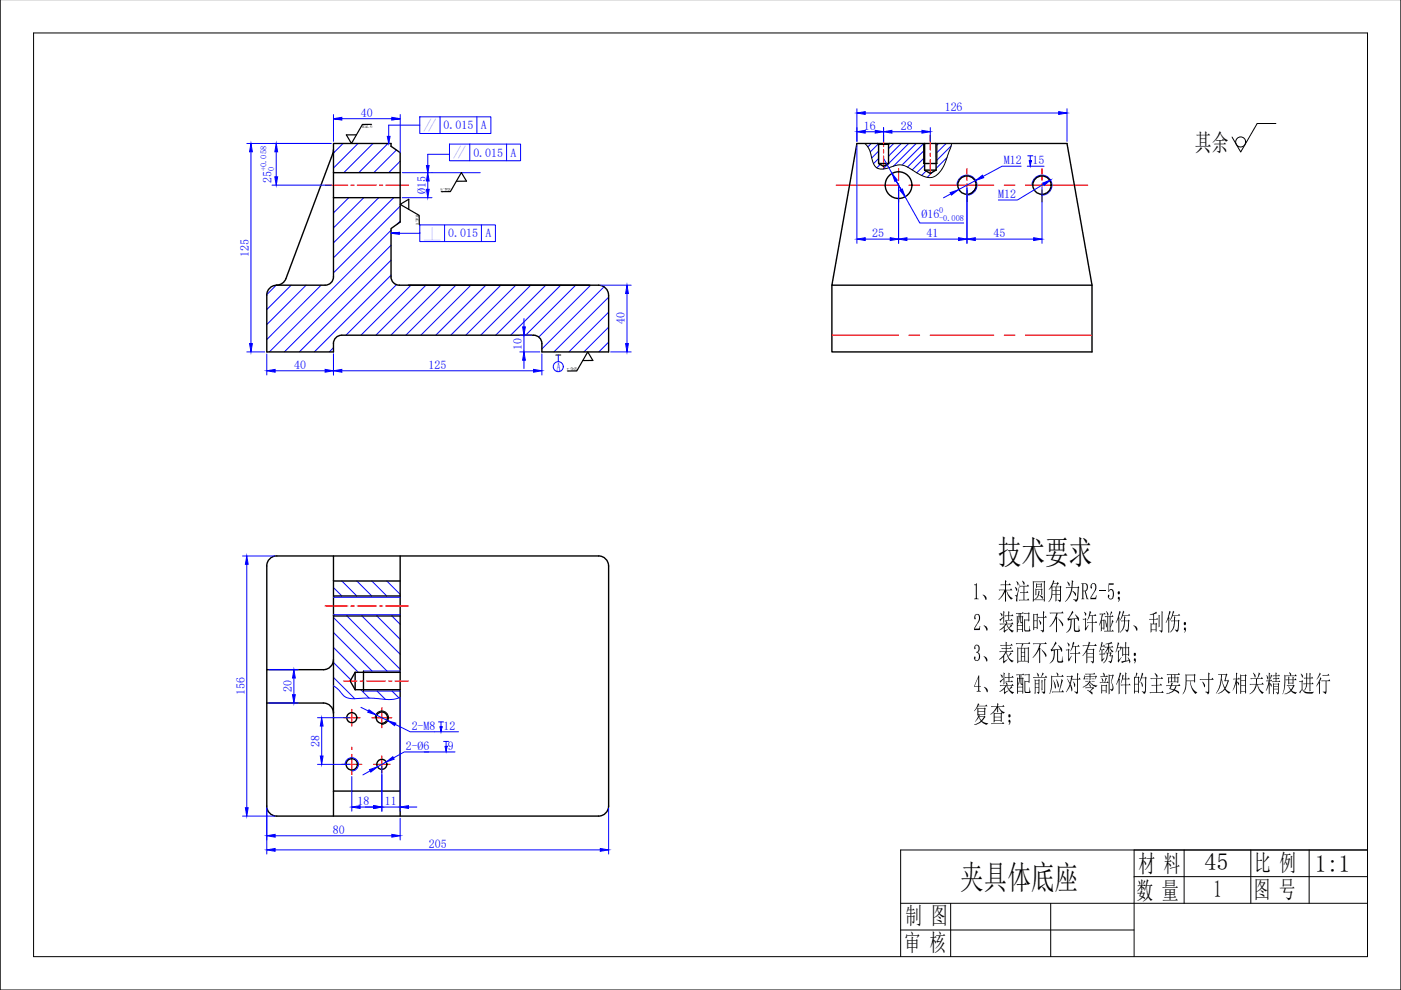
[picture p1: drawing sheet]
<svg xmlns="http://www.w3.org/2000/svg" width="297mm" height="210mm" viewBox="0 0 297 210" stroke-linecap="round" stroke-linejoin="round" font-family="sans-serif">
<g fill="none" stroke="#f00" stroke-width=".25">
<path d="M68.9 39.3h4.8M74.4 39.3h.7M75.8 39.3h4M80.5 39.3h.6M81.8 39.3h4.8M177.3 39.3h13.2M187.3 28.7v2.4M187.3 31.8v.6M187.3 33.1v2.4M190.5 35.7v2.6M190.5 38.9v.7M192.7 39.3h2.3"/>
<path d="M197.2 39.3h13.5M197.2 28.7v3.1M197.2 32.5v.6M197.2 33.8v3.2M205 35.7v2.6M205 38.9v.7M212.9 39.3h2.3M217.4 39.3h13.2M220.9 35.7v2.6M220.9 38.9v.7M190.5 40.3v2.5M205 40.3v2.5"/>
<path d="M220.9 40.3v2.5M176.4 71.1h14.1M192.7 71.1h2.3M197.2 71.1h13.5M212.9 71.1h2.3M217.4 71.1h14.1M68.9 128.5h4.8M74.4 128.5h.7M75.8 128.5h4M80.5 128.5h.6M81.8 128.5h4.8M72.8 152.2h3.6"/>
<path d="M72.8 144.4h2.9M74.6 150.4v3.5M74.6 158.4v.5M74.6 159.9v4.3M76.4 144.4h.6M77.7 144.4h4M78.8 152.2h4.3M81 150.1v4.2M82.4 144.4h.7M83.8 144.4h2.8M72.5 162.1h4.2M79.2 162.1h3.5"/>
<path d="M81 160.3v3.5"/>
</g>
<g fill="none" stroke="#00f" stroke-width=".21">
<path d="M52.3 30.4h18M53.2 32.2v40.6M57.7 39.3h12.6M58.6 32.2v5.3M70.7 24.3v5.7M72.5 25.2h10.6M72.7 30.4l-2 2.1M75.9 30.4l-5.2 5.2M79.1 30.4l-6.2 6.2M82.3 30.4l-6.2 6.2M84 31.8l-4.8 4.8M84.8 34.2l-2.4 2.4"/>
<path d="M84.9 24.3v8.1M85.3 36.6h16.5M89 26.5h.1M89 24.8h4.3v3.5h-4.3zM89 26.5h-6.6v3.9M90.7 38.4v1.7M93.3 24.8h10.8v3.5h-10.8M95.3 32.3h.1M95.3 30.5h4.3v3.6h-4.3zM95.3 32.7h-4.6v3.9M99.6 30.5h10.8v3.6h-10.8M101.1 24.8v3.5"/>
<path d="M107.4 30.5v3.6M181.7 23.1v6.9M181.7 30.9v20.7M183.4 24h41.1M183.4 27.9h2.2M184.7 30.4l-.7 .8M186.2 30.5l-1.7 1.7M186.3 32l-1.5 1.5M186.3 33.6l-1.1 1.1M186.6 34.9l-.7 .7M187.3 27.1v2.9M187.4 33.7l7.6 13.6h9.3"/>
<path d="M189.1 27.9h6.4M189.5 30.4l-1.1 1.1M190 38.3l.9 1.6M190.5 39.7v11.9M191.1 30.4l-2.7 2.7M192.7 30.4l-5.5 5.4M194.2 30.4l-4.8 4.8M195.8 32l-3.4 3.4M195.8 33.6l-2.4 2.4M195.8 30.4l-4.5 4.6M196 35l-1.6 1.6M196.3 36.3l-.9 .9"/>
<path d="M197.2 27.1v2.9M197.7 36.5l-1.1 1.1M199 30.4l-.4 .4M200.6 30.4l-2 2M200.8 33.4l-2.3 2.3M201.7 30.9l-3.1 3.1M202.9 39.3a2.12 2.12 0 0 1 2.1-2.2 2.12 2.12 0 0 1 2.1 2.2 2.12 2.12 0 0 1-2.1 2.1M205 39.7v11.9M206.9 38.3l-3.8 2M207 39.8l-1.4 1.5M216.5 35.2h-4.1l-4 2.2M217.8 35.2h3.5"/>
<path d="M217.9 33h1.1M218.4 33v1.1M218.8 39.3a2.12 2.12 0 0 1 2.1-2.2 2.12 2.12 0 0 1 2.1 2.2 2.12 2.12 0 0 1-2.1 2.1M220.9 39.7v11.9M221.2 39.1l-5.5 3.3h-4M226.2 23.1v6.9M70.8 41.9l-.1 .1M73.9 41.9l-3.2 3.3M77.1 41.9l-6.4 6.4M80.3 41.9l-9.6 9.6M82.9 49.5h6.1M82.9 48.8l-25.8 25.8"/>
<path d="M82.9 52l-22.6 22.6M82.9 55.2l-19.4 19.4M82.9 58.3l-16.3 16.3M83.5 41.9l-12.8 12.8M84.8 43.7l-14.1 14.2M84.8 46.9l-.6 .7M85.3 41.9h6.3M89 49.4h.1M89 47.7h5.3v3.5h-5.3zM89 49.5h.1M94.3 47.7h10.7v3.5h-10.7M102.1 47.7v3.5"/>
<path d="M183.4 50.7h5.4M192.3 50.7h10.9M201.6 41.1l-1.6 .8M206.8 50.7h12.4M52.3 74.6h3.8M56.6 75v4.5M58.3 78.6h10.6M58.6 60.5l-2 2M61.7 60.5l-5.1 5.1M64.9 60.5l-8.3 8.3M68.1 60.5l-11.5 11.5M70.7 73.7l-.9 .9"/>
<path d="M70.7 75v4.5M72.5 78.6h40.6M84.1 60.4l-10.8 10.7M87.1 60.5l-10.6 10.6M90.3 60.5l-10.6 10.6M93.5 60.5l-10.6 10.6M96.7 60.5l-10.7 10.6M99.8 60.5l-10.6 10.6M103 60.5l-10.6 10.6M106.2 60.5l-10.6 10.6M109.4 60.5l-10.7 10.6M110.2 74.6h4.3"/>
<path d="M110.2 71.1h2.5M111.1 67.5v1.8M111.1 71.1v3.5M111.1 76.4v1.8M112.5 60.5l-10.6 10.6M114.9 75v4.5M115.7 60.5l-10.6 10.6M118.4 75.3v1.4M118.9 60.5l-10.6 10.6M122.1 60.5l-10.7 10.6M125.2 60.5l-11 11M127.4 60.5h6.4"/>
<path d="M128.1 60.8l-13.2 13.2M129 63l-11.6 11.6M129 66.2l-8.4 8.4M129 69.4l-5.2 5.2M129 72.5l-2 2.1M129.5 74.6h4.3M132.9 62.2v10.6M51.4 117.9h6.8M52.3 119.6v51.7M70.7 137.3l5.3 5.3M70.7 134.1l8.2 8.2M70.7 130.9l11.3 11.4"/>
<path d="M70.7 124.6l1.8 1.8M70.7 126.6h14.1M70.7 130.3h14.1M72.5 123.2l3.2 3.2M73.6 130.6l11.2 11.3M75.7 123.2l3.1 3.2M76.7 130.6l8.1 8.1M78.8 123.2l3.2 3.2M79.9 130.6l4.9 4.9M82 123.2l2.8 2.8M83.1 130.6l1.7 1.8M57 142h6.2"/>
<path d="M57 149.1h6.2M62.3 143.8v3.5M67.3 152.2h6.9M68.2 153.9v6.4M70.7 145.5l1.2 .9a3.4 3.4 0 0 0 3.9 1.7l3.4-.1a11.5 11.5 0 0 0 4.9 .1l.7-.3M70.7 143.6l4.5 4.5M70.7 140.5l3.7 3.6M76.5 146.2l1.8 1.8M76.5 150l1.6 .8M77.1 142.3h7.7M77.1 146.5h7.7M79.7 151.5l2.5 1.3"/>
<path d="M79.9 146.5l1.8 1.8M83.1 146.5l1.5 1.5M83.8 153.6l3.2 1.6h10.2M84.8 148v24M89.9 159.4h6.6M90.9 159.4h-5.2l-2.3 1.3M93 153.1h1M93.5 153.1v1M94.1 157.2h1M94.6 157.2v1.1M51.4 173h6.8M56.6 171.3v9.8"/>
<path d="M58.3 177.2h24.8M67.3 162.1h6.9M73.2 162.1a1.41 1.41 0 0 1 1.4-1.5 1.41 1.41 0 0 1 1.4 1.5 1.41 1.41 0 0 1-1.4 1.4M74.6 164.6v7.4M76.4 171.1h2.8M78.5 163.4l-1.6 .9M81 162.5v9.5M81 171.1h3.8M81.9 161.6l-1.9 1M84.8 173.5v4.6M86.6 171.1h1.8M129 171.3v9.8"/>
<path d="M58.3 180.2h69"/>
<circle cx="118.4" cy="77.7" r="1.06"/>
</g>
<g fill="none" stroke="#000" stroke-width=".3">
<path d="M70.7 31.8l-.1 .7-10 26.6M70.7 36.6h14.1M186.1 30.4l.2 .2v4.1M186.3 34.7h2.1l-1.1 .6zM186.3 30.6h2.1M188.6 30.4l-.2 .2v4.1M195.8 34.7h2.8M196 36.1l1.2 .7 1.2-.7M196 36.1h2.5M196 30.4v5.7M198.4 30.4l.1 5.7M60.6 59.1a2.12 2.12 0 0 1-2 1.4"/>
<path d="M70.7 41.9h14.1M68.9 60.5a1.77 1.77 0 0 0 1.8-1.8v-28.3h12.2v.6l1.9 1.4v14.7l-1.9 1.4v10.2a1.77 1.77 0 0 0 1.8 1.8h42.2a2.12 2.12 0 0 1 2.1 2.1v12h-14.1a3.2 3.2 0 0 0-.5-3l-.8-.5h-.5h-40.6a1.77 1.77 0 0 0-1.8 1.7v1.8h-14.1v-12a2.1 2.1 0 0 1 2.1-2.1h10.2M176.4 60.5v14.1h55.1v-14.1h-55.1l5.3-30.1h44.5l5.3 30.1M57.2 118.5l.9-.6h.6h68.2a2.14 2.14 0 0 1 2.1 2.1v50.9a2.12 2.12 0 0 1-2.1 2.1h-68.2a2.1 2.1 0 0 1-2.1-2.1v-50.9v-.6zM70.7 117.9v55.1M84.8 117.9v55.1M70.7 139.9a2.12 2.12 0 0 1-2.1 2.1h-12M70.7 130.6h14.1M70.7 126.4h14.1M70.7 123.2h14.1M56.6 149.1h12a2.12 2.12 0 0 1 2.1 2.1M75.3 142.6l-1.1 1.8 1.1 1.8"/>
<path d="M75.3 142.6v3.6M75.3 142.6h9.5M75.3 146.2h9.5M77.1 142.3v4.2M70.7 167.7h14.1"/>
<circle cx="190.5" cy="39.3" r="2.83"/>
<circle cx="205" cy="39.3" r="1.94"/>
<circle cx="220.9" cy="39.3" r="1.94"/>
<circle cx="74.6" cy="152.2" r="1.06"/>
<circle cx="81" cy="152.2" r="1.2"/>
<circle cx="74.6" cy="162.1" r="1.2"/>
<circle cx="81" cy="162.1" r="1.06"/>
</g>
<!-- layer: 0 -->
<g fill="none" stroke="#000" stroke-width=".21">
<path d="M0 -.1v210h297v-210M7.1 7h282.8v195.8h-282.8zM266.5 26.2l-3.4 6-1.9-3.1M191 197.2h49.4M191 191.5h98.9M201.6 191.5v11.3M222.8 191.5v11.3M240.4 180.2v22.6M240.4 185.9h49.5M251.1 180.2v11.3M265.2 180.2v11.3M277.6 180.2v11.3"/>
<path d="M289.9 180.2h-98.9v22.6"/>
<circle cx="263.1" cy="30.1" r="1.06"/>
</g>
<g fill="#00f" stroke="#00f" stroke-width=".21">
<path d="M52.3 117.9l.3 1.7h-.6z"/>
<path d="M52 171.3h.6l-.3 1.7z"/>
<path d="M56.6 180.2l1.7-.3v.6z"/>
<path d="M127.3 179.9l1.7 .3-1.7 .3z"/>
<path d="M70.7 78.6l1.8-.3v.6z"/>
<path d="M113.1 78.3l1.8 .3-1.8 .3z"/>
<path d="M56.6 78.6l1.7-.3v.6z"/>
<path d="M68.9 78.3l1.8 .3-1.8 .3z"/>
<path d="M132.9 60.5l.3 1.7h-.6z"/>
<path d="M132.6 72.8h.6l-.3 1.8z"/>
<path d="M190.5 50.7l1.8-.3v.6z"/>
<path d="M203.2 50.4l1.8 .3-1.8 .3z"/>
<path d="M205 50.7l1.8-.3v.6z"/>
<path d="M219.2 50.4l1.7 .3-1.7 .3z"/>
<path d="M181.7 50.7l1.7-.3v.6z"/>
<path d="M188.8 50.4l1.7 .3-1.7 .3z"/>
<path d="M62.3 142l.3 1.8h-.6z"/>
<path d="M62 147.3h.6l-.3 1.8z"/>
<path d="M74.6 171.1l1.8-.3v.6z"/>
<path d="M79.2 170.8l1.8 .3-1.8 .3z"/>
<path d="M181.7 24l1.7-.3v.6z"/>
<path d="M224.5 23.7l1.7 .3-1.7 .3z"/>
<path d="M110.8 69.3h.6l-.3 1.8z"/>
<path d="M111.1 74.6l.3 1.8h-.6z"/>
<path d="M53.2 30.4l.3 1.8h-.6z"/>
<path d="M52.9 72.8h.6l-.3 1.8z"/>
<path d="M58.6 30.4l.3 1.8h-.6z"/>
<path d="M58.3 37.5h.6l-.3 1.8z"/>
<path d="M181.7 27.9l1.7-.3v.6z"/>
<path d="M185.6 27.6l1.7 .3-1.7 .3z"/>
<path d="M187.3 27.9l1.8-.3v.6z"/>
<path d="M195.5 27.6l1.7 .3-1.7 .3z"/>
<path d="M56.6 177.2l1.7-.3v.6z"/>
<path d="M83.1 176.9l1.7 .3-1.7 .3z"/>
<path d="M78.3 163.2l1.7-.6-1.4 1.1z"/>
<path d="M81.9 161.6l1.4-1.2 .3 .6z"/>
<path d="M78.2 150.5l1.5 1-1.7-.5z"/>
<path d="M82.2 152.8l1.7 .5-.2 .6z"/>
<path d="M201.5 40.8l1.6-.5-1.4 1.1z"/>
<path d="M206.9 38.3l1.4-1.1 .3 .5z"/>
<path d="M221.1 38.8l1.6-.6-1.3 1.1z"/>
<path d="M189.1 36.8l1.2 1.4-.6 .3z"/>
<path d="M190.8 40.3l.5-.3 .6 1.7z"/>
<path d="M84.8 171.1l1.8-.3v.6z"/>
<path d="M90.7 36.6l.3 1.8h-.6z"/>
<path d="M90.4 40.1h.6l-.3 1.8z"/>
<path d="M82.1 28.9h.6l-.3 1.5z"/>
<path d="M90.4 35.1h.6l-.3 1.5z"/>
<path d="M68.2 152.2l.3 1.7h-.6z"/>
<path d="M67.9 160.3h.6l-.3 1.8z"/>
<path d="M70.7 25.2l1.8-.3v.3zM70.7 25.2l1.8 .3v-.3z"/>
<path d="M83.1 24.9l1.7 .3h-1.7zM83.1 25.2v.3l1.7-.3z"/>
<path d="M94.4 158.3l.4-.1zM94.4 158.3l.2 1 .2-1z"/>
<path d="M93.3 154.1h.4zM93.3 154.1l.2 1.1 .2-1.1z"/>
<path d="M218.2 34.1h.5zM218.2 34.1l.2 1.1 .3-1.1z"/>
<path d="M82.9 49.5l1.8-.3v.3zM82.9 49.5l1.8 .2v-.2z"/>
</g>
<path d="M183.4 30.4l.5 .6a7.6 7.6 0 0 1 1.2 3.3 1.95 1.95 0 0 0 2.6 1.5l.4-.1a6 6 0 0 1 3.1-.7l1.7 .7a8.6 8.6 0 0 0 4.1 2 3.8 3.8 0 0 0 3.3-2.8l1.5-4.5M195.8 30.4v4.3M198.6 30.4v4.3M79.5 152.2a1.41 1.41 0 0 1 1.5-1.4 1.41 1.41 0 0 1 1.4 1.4 1.41 1.41 0 0 1-1.4 1.4" fill="none" stroke="#000" stroke-width=".21"/>
<path d="M117.8 75.3h1.1" fill="none" stroke="#000" stroke-width=".21"/>
<!-- layer: 0 -->
<g fill="#000">
<path d="M251.1 133.1a.47 .47 0 0 1 .4 .4 .47 .47 0 0 1-.2 .5h-.2a.3 .3 0 0 0 .2-.3 .3 .3 0 0 0-.3-.3zM251.1 131.9h.1a.29 .29 0 0 1 .3 .4 .29 .29 0 0 1-.5 0z"/>
<path d="M280.3 143.1h1.2l.2-.2 .2 .3-1.4 .1zM280.1 144.3h1.5l.2-.3 .3 .4h-.9v2.3l-.3 .5-.4-.6h.5l.1-2.2-.9 .1zM279.8 142.6l.3 .3-.9 1.2zM280 143.6l.2 .3-.4 .7 .1 .2-.1 2.2-.2 .2 .1-2.4-.7 .7z"/>
</g>
<path d="M78.8 26.4h-2l-2.3 4-1.1-1.8h2.2M96.8 38.4h2.1l-1.1-1.8-2.3 4h-1.9M86.7 44.4v-2.1l-1.9 1 4.1 2.4v1.9M123.6 76.4h2.1l-1.1-1.8-2.3 4-1.9 .1" fill="none" stroke="#000" stroke-width=".25"/>
<path d="M266.5 26.2h4" fill="none" stroke="#000" stroke-width=".21"/>
<g font-size="7.1">
<text x="211.6" y="119.6">技术要求</text>
<text x="203.6" y="188.6">夹具体底座</text>
</g>
<g font-size="5.1">
<text x="253.4" y="32">其余</text>
<text x="206.1" y="127.1">1、未注圆角为R2-5；</text>
<text x="206.4" y="133.7">2、装配时不允许碰伤、刮伤；</text>
<text x="206.3" y="140.2">3、表面不允许有锈蚀；</text>
<text x="206.4" y="146.7">4、装配前应对零部件的主要尺寸及相关精度进行</text>
<text x="206.3" y="153.2">复查；</text>
<text x="241.3" y="185">材 料</text>
<text x="255.4" y="184.5">45</text>
<text x="265.9" y="184.7">比 例</text>
<text x="278.8" y="184.9">1:1</text>
<text x="241" y="190.6">数 量</text>
<text x="257.3" y="190.2">1</text>
<text x="265.8" y="190.5">图 号</text>
<text x="192" y="196">制 图</text>
<text x="191.7" y="201.5">审 核</text>
</g>
<g font-size="2.5" fill="#00f">
<text x="200.3" y="23.5">126</text>
<text x="76.5" y="24.7">40</text>
<text x="94.1" y="27.4">0.015</text>
<text x="102" y="27.4">A</text>
<text x="183.2" y="27.5">16</text>
<text x="191" y="27.5">28</text>
<text x="100.4" y="33.2">0.015</text>
<text x="108.3" y="33.2">A</text>
<text x="212.9" y="34.8">M12</text>
<text x="218.9" y="34.7">15</text>
<text x="57.6" y="38.7" transform="rotate(-90 57.6 38.7)">25</text>
<text x="90.3" y="41.1" transform="rotate(-90 90.3 41.1)">Ø15</text>
<text x="211.7" y="42">M12</text>
<text x="195.4" y="46.3">Ø16</text>
<text x="95" y="50.3">0.015</text>
<text x="102.9" y="50.3">A</text>
<text x="184.9" y="50.3">25</text>
<text x="196.4" y="50.3">41</text>
<text x="210.7" y="50.3">45</text>
<text x="52.8" y="54.5" transform="rotate(-90 52.8 54.5)">125</text>
<text x="132.5" y="68.8" transform="rotate(-90 132.5 68.8)">40</text>
<text x="110.7" y="74.2" transform="rotate(-90 110.7 74.2)">10</text>
<text x="62.4" y="78.2">40</text>
<text x="90.8" y="78.2">125</text>
<text x="118" y="78.6">A</text>
<text x="51.9" y="147.4" transform="rotate(-90 51.9 147.4)">156</text>
<text x="61.9" y="146.8" transform="rotate(-90 61.9 146.8)">20</text>
<text x="87.3" y="154.7">2-M8</text>
<text x="94" y="154.8">12</text>
<text x="67.8" y="158.4" transform="rotate(-90 67.8 158.4)">28</text>
<text x="86" y="159">2-Ø6</text>
<text x="94.9" y="159.1">9</text>
<text x="75.8" y="170.7">18</text>
<text x="81.6" y="170.7">11</text>
<text x="70.6" y="176.8">80</text>
<text x="90.9" y="179.8">205</text>
</g>
<g font-size="2.4" fill="#00f">
<text x="89.7" y="27.4">∥</text>
<text x="96" y="33.2">∥</text>
<text x="89.7" y="50.4">⟂</text>
</g>
<g font-size="1.8" fill="#00f">
<text x="56.5" y="36.3" transform="rotate(-90 56.5 36.3)">+0.058</text>
<text x="58.1" y="36.3" transform="rotate(-90 58.1 36.3)">0</text>
<text x="199.1" y="45.2">0</text>
<text x="199.1" y="46.8">-0.008</text>
</g>
<g font-size="1">
<text x="76.8" y="27.1">Ra1.6</text>
<text x="94.6" y="39.9" transform="rotate(180 94.6 39.9)">1.6</text>
<text x="95.5" y="39.9" transform="rotate(179 95.5 39.9)">Ra</text>
<text x="88.1" y="45.6" transform="rotate(89 88.1 45.6)">Ra</text>
<text x="88.2" y="46.5" transform="rotate(90 88.2 46.5)">1.6</text>
<text x="121.4" y="77.9" transform="rotate(180 121.4 77.9)">3.2</text>
<text x="122.3" y="77.9" transform="rotate(179 122.3 77.9)">Ra</text>
</g>
</svg>
